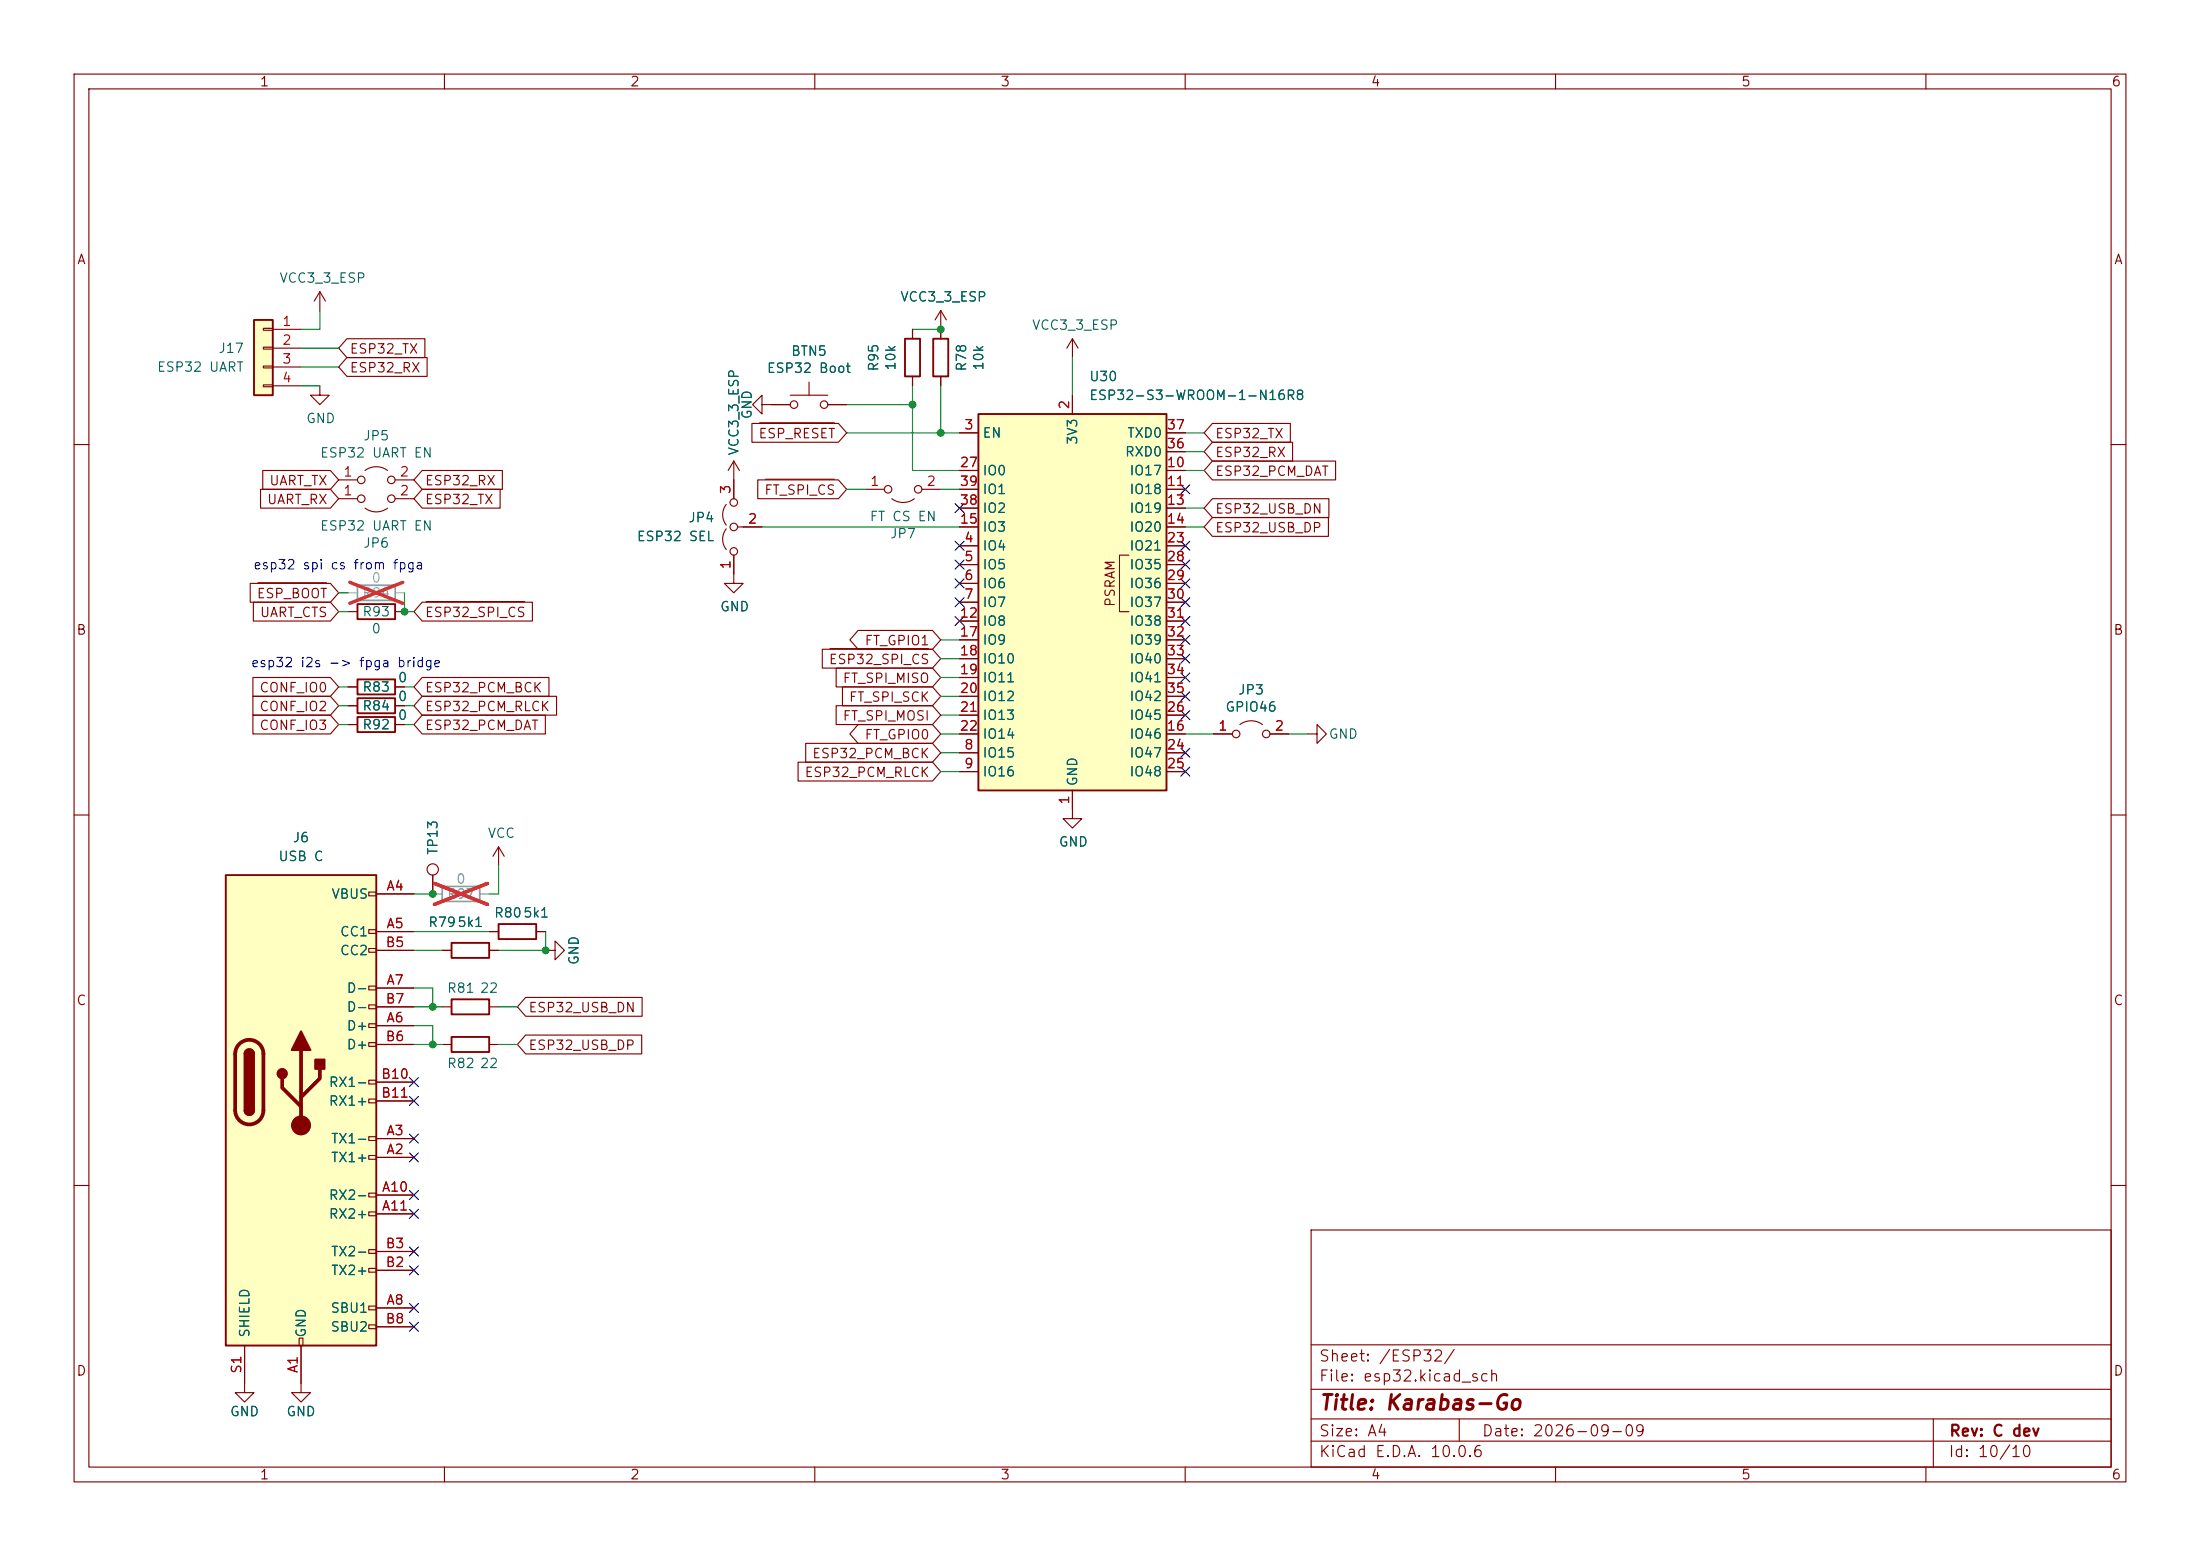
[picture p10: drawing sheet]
<svg xmlns="http://www.w3.org/2000/svg" width="297mm" height="210mm" viewBox="0 0 297 210" stroke-linecap="round" stroke-linejoin="round" font-family="sans-serif">
<g fill="none" stroke="#840000" stroke-width=".15">
<path d="M10 10h277v190h-277zM12 12h273v186h-273zM60 10v2M110 10v2M160 10v2M210 10v2M260 10v2M43.2 52.1v1.2h1.2l-1.2 1.3-1.3-1.3h1.3M10 60h2M99.1 62.2l-.8 1.3M99.1 62.2l.7 1.3M99.1 62.2v2.6"/>
<path d="M285 60h2M10 110h2M285 110h2M10 160h2M177 166h108v32h-108zM285 160h2M60 198v2M110 198v2M160 198v2M177 194.5h108M177 191.5h108M177 187.5h108"/>
<path d="M177 181.5h108M197 191.5v3M210 198v2M260 198v2M261 191.5v6.5"/>
</g>
<path d="M30.5 118.1h20.3v63.5h-20.3z" fill="#ffffc2"/>
<g fill="none" stroke="#840000" stroke-width=".15">
<path d="M45.7 67.3h2.6M45.7 64.8h2.6M49.3 68.6a2.54 2.54 0 0 0 3 0M49.3 63.5a2.54 2.54 0 0 1 3 0M53.3 67.3h2.6M53.3 64.8h2.6M49.8 120.4h1v.5h-1zM49.8 125.5h1v.5h-1zM49.8 128h1v.5h-1zM49.8 133.1h1v.5h-1zM49.8 135.6h1v.5h-1zM49.8 138.2h1v.5h-1z"/>
<path d="M50.8 120.7h5.1M50.8 125.7h5.1M50.8 138.4h5.1M50.8 133.4h5.1M50.8 128.3h5.1M50.8 135.9h5.1M66 125.7h1.3M72.4 125.7h1.3M49.8 140.7h1v.5h-1zM49.8 145.8h1v.5h-1zM49.8 148.3h1v.5h-1zM49.8 153.4h1v.5h-1z"/>
<path d="M49.8 156h1v.5h-1zM50.8 156.2h5.1M50.8 153.7h5.1M50.8 141h5.1M50.8 146.1h5.1M50.8 148.6h5.1M49.8 161h1v.5h-1zM49.8 163.6h1v.5h-1zM49.8 168.7h1v.5h-1zM49.8 171.2h1v.5h-1zM49.8 176.3h1v.5h-1zM49.8 178.8h1v.5h-1z"/>
<path d="M50.8 176.5h5.1M50.8 161.3h5.1M50.8 163.8h5.1M50.8 171.5h5.1M50.8 168.9h5.1M50.8 179.1h5.1M33 181.6v5.1M40.4 180.6h.5v1h-.5zM40.6 181.6v5.1"/>
<circle cx="48.8" cy="64.8" r=".51"/>
<circle cx="48.8" cy="67.3" r=".51"/>
<circle cx="52.8" cy="64.8" r=".51"/>
<circle cx="52.8" cy="67.3" r=".51"/>
</g>
<path d="M30.5 118.1h20.3v63.5h-20.3zM67.3 124.7h5.1v2h-5.1zM33 142.2a.64 .64 0 0 1 .7-.6 .64 .64 0 0 1 .6 .6M33 149.9a.64 .64 0 0 0 .7 .6 .64 .64 0 0 0 .6-.6" fill="none" stroke="#840000" stroke-width=".25"/>
<path d="M32.3 140.9a1.9 1.9 0 0 1 2.1-.4 1.9 1.9 0 0 1 1.2 1.7v7.7a1.91 1.91 0 0 1-1.9 1.9 1.91 1.91 0 0 1-2-1.9v-7.7a1.9 1.9 0 0 1 .6-1.3zM38.1 145.5v1.3l2.5 2.6M40.6 141.7v10.2M43.2 144.3v1.2l-2.6 2.6" fill="none" stroke="#840000" stroke-width=".51"/>
<g fill="#840000" stroke="#840000" stroke-width=".25">
<path d="M33 142.2h1.3v7.7h-1.3z"/>
<path d="M33.2 141.8a.64 .64 0 0 1 .7-.1 .64 .64 0 0 1 .4 .5h-1.3z"/>
<path d="M33 149.9h1.3a.64 .64 0 0 1-.6 .6 .64 .64 0 0 1-.7-.6z"/>
<path d="M40.6 139.2l1.3 2.5h-2.5z"/>
<path d="M42.5 143h1.3v1.3h-1.3z"/>
<circle cx="38.1" cy="144.9" r=".63"/>
</g>
<circle cx="40.6" cy="151.9" r="1.27" fill="#840000" stroke="#840000" stroke-width=".15"/>
<path d="M34.3 43.2h2.5v10.1h-2.5z" fill="#ffffc2"/>
<path d="M34.3 43.2h2.5v10.1h-2.5zM48.3 81.5h5v2.1h-5zM61 140h5v2h-5z" fill="none" stroke="#840000" stroke-width=".25"/>
<g fill="none" stroke="#840000" stroke-width=".15">
<path d="M43.2 39.4l-.8 1.2M43.2 39.4l.7 1.2M43.2 39.4v2.5M35.6 44.3h1.2v.3h-1.2zM35.6 46.9h1.2v.2h-1.2zM35.6 49.4h1.2v.3h-1.2zM35.6 51.9h1.2v.3h-1.2zM36.8 44.5h3.8M36.8 47h3.8M36.8 49.5h3.8M36.8 52.1h3.8M102.9 54.6v-1.3l-1.3 1.3 1.3 1.3v-1.3h3.8"/>
<path d="M106.7 53.3h5.1M109.2 51.6v1.7M111.8 54.6h2.5M98 71.4a2.26 2.26 0 0 0 0 2.8M98 68.1a2.26 2.26 0 0 0 0 2.8M99.1 74.9v3.8h1.2l-1.2 1.3-1.3-1.3h1.3M99.1 64.8v2.5M99.6 71.1h3.3M47 82.6h1.3M53.3 82.6h1.3M144.8 109.2v1.3h1.2l-1.2 1.3-1.3-1.3h1.3M73.7 128.3h1.2v-1.3l1.3 1.3-1.3 1.2v-1.2"/>
<path d="M59.7 141h1.3M66 141h1.3M33 186.7v1.3h1.3l-1.3 1.2-1.3-1.2h1.3M40.6 186.7v1.3h1.3l-1.3 1.2-1.2-1.2h1.2"/>
<circle cx="107.2" cy="54.6" r=".51"/>
<circle cx="111.3" cy="54.6" r=".51"/>
<circle cx="99.1" cy="74.4" r=".51"/>
<circle cx="99.1" cy="67.8" r=".51"/>
<circle cx="99.1" cy="71.1" r=".51"/>
</g>
<path d="M48.3 79h5v2h-5z" fill="none" stroke="#a1a1a1" stroke-width=".25"/>
<path d="M47 80h1.3M53.3 80h1.3" fill="none" stroke="#a1a1a1" stroke-width=".15"/>
<path d="M47.2 78.6l7.2 2.8M54.4 78.6l-7.2 2.8" fill="none" stroke="#e12e31" stroke-width=".46"/>
<path d="M132.1 55.9h25.4v50.8h-25.4z" fill="#ffffc2"/>
<path d="M122.2 45.7h2v5.1h-2zM126 45.7h2v5.1h-2zM132.1 55.9h25.4v50.8h-25.4zM48.3 96.8h5v2h-5zM48.3 91.7h5v2h-5zM48.3 94.2h5v2.1h-5zM61 127.3h5v2h-5zM61 134.9h5v2h-5z" fill="none" stroke="#840000" stroke-width=".25"/>
<g fill="none" stroke="#840000" stroke-width=".15">
<path d="M46.8 48.3h10.9v2.5h-10.9l-1.1-1.3zM46.8 45.7h10.6v2.6h-10.6l-1.1-1.3zM101.5 57.1h11.7l1.1 1.3-1.1 1.3h-11.7zM102.6 57.1h10M104.1 54.6h2.6M111.8 54.6h2.5M123.2 44.5v1.2M123.2 50.8v1.3M127 41.9v3.8M127 50.8v1.3M127 41.9l-.8 1.3M127 41.9l.8 1.3"/>
<path d="M129.5 58.4h2.6M144.8 45.7v2.6M144.8 53.3v2.6M144.8 45.7l-.8 1.3M144.8 45.7l.7 1.3M157.5 58.4h2.5M163.7 57.1h10.5v2.6h-10.5l-1.1-1.3zM163.7 59.7h10.8v2.5h-10.8l-1.1-1.2zM33.8 78.7h10.8l1.1 1.3-1.1 1.3h-10.8zM34.8 78.7h9.3M35.2 66h9.4l1.1 1.3-1.1 1.3h-9.4zM35.5 63.5h9.1l1.1 1.3-1.1 1.2h-9.1z"/>
<path d="M57 66h10.5v2.6h-10.5l-1.1-1.3zM57 63.5h10.8v2.5h-10.8l-1.1-1.2zM99.1 64.8v2.5M99.1 74.9v2.6M100.3 71.1h2.6M102.3 64.8h10.9l1.1 1.2-1.1 1.3h-10.9zM103.3 64.7h9.3M116.8 66h2.6M120.4 67.3a2.54 2.54 0 0 0 3 0M124.5 66h2.5M129.5 73.7h2.6M129.5 76.2h2.6"/>
<path d="M129.5 78.7h2.6M129.5 63.5h2.6M129.5 66h2.6M129.5 68.6h2.6M129.5 71.1h2.6M152.4 74.9h-1.3v7.7h1.3M157.5 73.7h2.5M157.5 76.2h2.5M157.5 78.7h2.5M157.5 63.5h2.5M157.5 66h2.5M157.5 68.6h2.5"/>
<path d="M157.5 71.1h2.5M157.5 61h2.5M163.7 62.2h16.6v2.6h-16.6l-1.1-1.3zM163.7 67.3h15.7v2.6h-15.7l-1.1-1.3zM163.7 69.8h15.6v2.6h-15.6l-1.1-1.3zM34.1 96.5h10.5l1.1 1.3-1.1 1.3h-10.5zM34.1 94h10.5l1.1 1.3-1.1 1.2h-10.5zM34.1 91.4h10.5l1.1 1.3-1.1 1.3h-10.5zM34.2 81.3h10.4l1.1 1.3-1.1 1.2h-10.4zM47 97.8h1.3M47 92.7h1.3M47 95.3h1.3"/>
<path d="M53.3 97.8h1.3M53.3 92.7h1.3M53.3 95.3h1.3M57 94h18.1v2.5h-18.1l-1.1-1.2zM57 96.5h16.6v2.6h-16.6l-1.1-1.3zM57 91.4h17.1v2.6h-17.1l-1.1-1.3zM57 81.3h14.9v2.5h-14.9l-1.1-1.2zM57.5 81.2h13.3M111 87.6h14.9l1.1 1.3-1.1 1.3h-14.9zM112.1 87.5h13.2M112.9 90.2h13l1.1 1.2-1.1 1.3h-13zM112.9 95.2h13l1.1 1.3-1.1 1.3h-13z"/>
<path d="M113.7 92.7h12.2l1.1 1.3-1.1 1.3h-12.2zM115.8 85.1h10.1l1.1 1.3-1.1 1.2h-10.1l-1.1-1.2zM115.8 97.8h10.1l1.1 1.3-1.1 1.2h-10.1l-1.1-1.2zM129.5 81.3h2.6M129.5 83.8h2.6M129.5 99.1h2.6M129.5 86.4h2.6M129.5 88.9h2.6M129.5 91.4h2.6M129.5 94h2.6M129.5 96.5h2.6M157.5 81.3h2.5"/>
<path d="M157.5 83.8h2.5M157.5 99.1h2.5M157.5 86.4h2.5M157.5 88.9h2.5M157.5 91.4h2.5M157.5 94h2.5M157.5 96.5h2.5M163.8 99.1h2.6M167.4 97.8a2.54 2.54 0 0 1 3 0M171.4 99.1h2.6M176.5 99.1h1.3v-1.3l1.3 1.3-1.3 1.2v-1.2M58.4 118.1v2.6"/>
<path d="M67.3 114.3l-.8 1.3M67.3 114.3l.8 1.3M67.3 114.3v2.5M107.7 102.9h18.2l1.1 1.2-1.1 1.3h-18.2zM108.8 100.3h17.1l1.1 1.3-1.1 1.3h-17.1zM129.5 101.6h2.6M129.5 104.1h2.6M144.8 106.7v2.5M157.5 101.6h2.5M157.5 104.1h2.5M50.8 128.3h5.1M50.8 135.9h5.1"/>
<path d="M50.8 125.7h5.1M50.8 120.7h5.1M50.8 138.4h5.1M50.8 133.4h5.1M59.7 128.3h1.3M59.7 135.9h1.3M66 128.3h1.3M66 135.9h1.3M66 125.7h1.3M71 139.7h15.6v2.5h-15.6l-1.2-1.2zM71 134.6h15.7v2.6h-15.7l-1.2-1.3zM72.4 125.7h1.3"/>
<path d="M50.8 156.2h5.1M50.8 153.7h5.1M50.8 141h5.1M50.8 146.1h5.1M50.8 148.6h5.1M50.8 176.5h5.1M50.8 161.3h5.1M50.8 163.8h5.1M50.8 171.5h5.1M50.8 168.9h5.1M50.8 179.1h5.1M33 181.6v5.1"/>
<path d="M40.6 181.6v5.1"/>
<circle cx="119.9" cy="66" r=".51"/>
<circle cx="124" cy="66" r=".51"/>
<circle cx="166.9" cy="99.1" r=".51"/>
<circle cx="170.9" cy="99.1" r=".51"/>
<circle cx="58.4" cy="117.3" r=".76"/>
</g>
<path d="M59.7 119.6h5.1v2.1h-5.1z" fill="none" stroke="#a1a1a1" stroke-width=".25"/>
<path d="M58.4 120.7h1.3M64.8 120.7h1.2" fill="none" stroke="#a1a1a1" stroke-width=".15"/>
<path d="M58.6 119.2l7.2 2.9M65.8 119.2l-7.2 2.9" fill="none" stroke="#e12e31" stroke-width=".46"/>
<g fill="none" stroke="#009600" stroke-width=".15">
<path d="M40.6 52.1h2.6M40.6 47h5.1M40.6 49.5h5.1M43.2 41.9v2.6h-2.6M114.3 58.4h15.2M114.3 54.6h8.9M123.2 52.1v11.4h6.3M123.2 44.5h3.8M127 52.1v6.3M144.8 48.3v5M160 58.4h2.6M102.9 71.1h26.6"/>
<path d="M114.3 66h2.5M127 66h2.5M160 71.1h2.6M160 68.6h2.6M160 63.5h2.6M160 61h2.6M45.7 82.6h1.3M45.7 97.8h1.3M45.7 80h1.3M45.7 95.3h1.3M45.7 92.7h1.3M54.6 80v2.6h1.3"/>
<path d="M54.6 97.8h1.3M54.6 95.3h1.3M54.6 92.7h1.3M127 86.4h2.5M127 96.5h2.5M127 88.9h2.5M127 91.4h2.5M127 94h2.5M127 99.1h2.5M160 99.1h3.8M174 99.1h2.5M67.3 116.8v3.9h-1.3"/>
<path d="M127 101.6h2.5M127 104.1h2.5M55.9 133.4h2.5v2.5M55.9 138.4h2.5v2.6M55.9 128.3h3.8M55.9 135.9h3.8M55.9 120.7h2.5M55.9 125.7h10.1M67.3 135.9h2.5M73.7 125.7v2.6h-6.4M55.9 141h3.8M67.3 141h2.5"/>
</g>
<g fill="none" stroke="#000084" stroke-width=".15">
<path d="M128.9 68l1.2 1.2M128.9 73.1l1.2 1.2M128.9 78.1l1.2 1.2M128.9 75.6l1.2 1.2M130.1 68l-1.2 1.2M130.1 73.1l-1.2 1.2M130.1 78.1l-1.2 1.2M130.1 75.6l-1.2 1.2M159.4 65.4l1.2 1.2M159.4 75.6l1.2 1.2M159.4 78.1l1.2 1.2M159.4 73.1l1.2 1.2"/>
<path d="M160.6 65.4l-1.2 1.2M160.6 75.6l-1.2 1.2M160.6 78.1l-1.2 1.2M160.6 73.1l-1.2 1.2M128.9 83.2l1.2 1.2M128.9 80.7l1.2 1.2M130.1 83.2l-1.2 1.2M130.1 80.7l-1.2 1.2M159.4 88.3l1.2 1.2M159.4 80.7l1.2 1.2M159.4 85.8l1.2 1.2M159.4 83.2l1.2 1.2"/>
<path d="M159.4 95.9l1.2 1.2M159.4 90.8l1.2 1.2M159.4 93.4l1.2 1.2M160.6 88.3l-1.2 1.2M160.6 80.7l-1.2 1.2M160.6 85.8l-1.2 1.2M160.6 83.2l-1.2 1.2M160.6 95.9l-1.2 1.2M160.6 90.8l-1.2 1.2M160.6 93.4l-1.2 1.2M159.4 101l1.2 1.2M159.4 103.5l1.2 1.2"/>
<path d="M160.6 101l-1.2 1.2M160.6 103.5l-1.2 1.2M55.3 155.6l1.2 1.2M55.3 148l1.2 1.2M55.3 153.1l1.2 1.2M55.3 145.4l1.2 1.3M56.5 155.6l-1.2 1.2M56.5 148l-1.2 1.2M56.5 153.1l-1.2 1.2M56.5 145.4l-1.2 1.3M55.3 170.8l1.2 1.3M55.3 160.7l1.2 1.2"/>
<path d="M55.3 178.5l1.2 1.2M55.3 168.3l1.2 1.2M55.3 163.2l1.2 1.2M55.3 175.9l1.2 1.2M56.5 170.8l-1.2 1.3M56.5 160.7l-1.2 1.2M56.5 178.5l-1.2 1.2M56.5 168.3l-1.2 1.2M56.5 163.2l-1.2 1.2M56.5 175.9l-1.2 1.2"/>
</g>
<g fill="#009600" stroke="#009600" stroke-width=".14">
<circle cx="58.4" cy="120.7" r=".46"/>
<circle cx="54.6" cy="82.6" r=".46"/>
<circle cx="127" cy="44.5" r=".46"/>
<circle cx="123.2" cy="54.6" r=".46"/>
<circle cx="127" cy="58.4" r=".46"/>
<circle cx="58.4" cy="141" r=".46"/>
<circle cx="73.7" cy="128.3" r=".46"/>
<circle cx="58.4" cy="135.9" r=".46"/>
</g>
<text font-size="2" fill="#840000" x="178" y="190.8">Title: Karabas-Go</text>
<g font-size="1.5" fill="#840000">
<text x="178" y="184.1">Sheet: /ESP32/</text>
<text x="178" y="186.8">File: esp32.kicad_sch</text>
<text x="178" y="197">KiCad E.D.A. 10.0.6</text>
<text x="178" y="194.2">Size: A4</text>
<text x="200" y="194.2">Date: 2026-09-09</text>
<text x="263" y="197">Id: 10/10</text>
<text x="263" y="194.2">Rev: C dev</text>
</g>
<g font-size="1.3" fill="#840000">
<text x="35" y="12">1</text>
<text x="85" y="12">2</text>
<text x="135" y="12">3</text>
<text x="185" y="12">4</text>
<text x="235" y="12">5</text>
<text x="285" y="12">6</text>
<text x="10.3" y="36">A</text>
<text x="285.3" y="36">A</text>
<text x="47.1" y="50.6">ESP32_RX</text>
<text x="47.1" y="48">ESP32_TX</text>
<text x="102.3" y="59.5">ESP_RESET</text>
<text x="164" y="59.5">ESP32_TX</text>
<text x="36.3" y="65.8">UART_TX</text>
<text x="57.3" y="65.8">ESP32_RX</text>
<text x="164" y="64.6">ESP32_PCM_DAT</text>
<text x="164" y="62">ESP32_RX</text>
<text x="36" y="68.4">UART_RX</text>
<text x="57.3" y="68.4">ESP32_TX</text>
<text x="103.1" y="67.1">FT_SPI_CS</text>
<text x="164" y="69.6">ESP32_USB_DN</text>
<text x="164" y="72.2">ESP32_USB_DP</text>
<text x="34.6" y="81.1">ESP_BOOT</text>
<text x="35" y="83.6">UART_CTS</text>
<text x="57.3" y="83.6">ESP32_SPI_CS</text>
<text x="150.8" y="82" transform="rotate(-90 150.8 82)">PSRAM</text>
<text x="10.2" y="86">B</text>
<text x="111.8" y="90">ESP32_SPI_CS</text>
<text x="116.6" y="87.4">FT_GPIO1</text>
<text x="285.2" y="86">B</text>
<text x="34.9" y="93.8">CONF_IO0</text>
<text x="57.3" y="93.8">ESP32_PCM_BCK</text>
<text x="113.7" y="92.5">FT_SPI_MISO</text>
<text x="114.5" y="95">FT_SPI_SCK</text>
<text x="34.9" y="98.8">CONF_IO3</text>
<text x="34.9" y="96.3">CONF_IO2</text>
<text x="57.3" y="96.3">ESP32_PCM_RLCK</text>
<text x="57.3" y="98.8">ESP32_PCM_DAT</text>
<text x="113.7" y="97.6">FT_SPI_MOSI</text>
<text x="116.6" y="100.1">FT_GPIO0</text>
<text x="108.5" y="105.2">ESP32_PCM_RLCK</text>
<text x="109.6" y="102.7">ESP32_PCM_BCK</text>
<text x="10.2" y="136">C</text>
<text x="71.3" y="136.9">ESP32_USB_DN</text>
<text x="285.2" y="136">C</text>
<text x="71.3" y="142">ESP32_USB_DP</text>
<text x="10.2" y="186">D</text>
<text x="285.2" y="186">D</text>
<text x="35" y="200">1</text>
<text x="85" y="200">2</text>
<text x="135" y="200">3</text>
<text x="185" y="200">4</text>
<text x="235" y="200">5</text>
<text x="285" y="200">6</text>
</g>
<g font-size="1.3" fill="#006464">
<text x="37.6" y="38.5">VCC3_3_ESP</text>
<text x="121.4" y="41">VCC3_3_ESP</text>
<text x="29.4" y="48">J17</text>
<text x="139.2" y="44.8">VCC3_3_ESP</text>
<text x="21.1" y="50.5">ESP32 UART</text>
<text x="103.4" y="50.6">ESP32 Boot</text>
<text x="106.7" y="48.3">BTN5</text>
<text x="118.9" y="50.2" transform="rotate(-90 118.9 50.2)">R95</text>
<text x="121.2" y="50.1" transform="rotate(-90 121.2 50.1)">10k</text>
<text x="130.8" y="50.2" transform="rotate(-90 130.8 50.2)">R78</text>
<text x="133.1" y="50.1" transform="rotate(-90 133.1 50.1)">10k</text>
<text x="147" y="51.8">U30</text>
<text x="41.2" y="57.4">GND</text>
<text x="48.9" y="59.8">JP5</text>
<text x="101.8" y="56.7" transform="rotate(-90 101.8 56.7)">GND</text>
<text x="132.6" y="59.4">EN</text>
<text x="147" y="54.3">ESP32-S3-WROOM-1-N16R8</text>
<text x="152.1" y="59.4">TXD0</text>
<text x="43.1" y="62.1">ESP32 UART EN</text>
<text x="100" y="61.6" transform="rotate(-90 100 61.6)">VCC3_3_ESP</text>
<text x="132.6" y="64.5">IO0</text>
<text x="145.7" y="60.1" transform="rotate(-90 145.7 60.1)">3V3</text>
<text x="151.8" y="61.9">RXD0</text>
<text x="152.4" y="64.5">IO17</text>
<text x="43.1" y="71.9">ESP32 UART EN</text>
<text x="92.8" y="70.8">JP4</text>
<text x="117.3" y="70.7">FT CS EN</text>
<text x="132.6" y="69.5">IO2</text>
<text x="132.6" y="67">IO1</text>
<text x="152.4" y="67">IO18</text>
<text x="152.4" y="69.5">IO19</text>
<text x="48.9" y="74.2">JP6</text>
<text x="85.9" y="73.4">ESP32 SEL</text>
<text x="120.1" y="73">JP7</text>
<text x="132.6" y="74.6">IO4</text>
<text x="132.6" y="77.2">IO5</text>
<text x="132.6" y="72.1">IO3</text>
<text x="152.4" y="72.1">IO20</text>
<text x="152.4" y="74.6">IO21</text>
<text x="152.4" y="77.2">IO35</text>
<text x="48.8" y="83.5">R93</text>
<text x="97.1" y="82.8">GND</text>
<text x="132.6" y="79.7">IO6</text>
<text x="132.6" y="82.2">IO7</text>
<text x="152.4" y="79.7">IO36</text>
<text x="152.4" y="82.2">IO37</text>
<text x="50.1" y="85.8">0</text>
<text x="132.6" y="84.8">IO8</text>
<text x="132.6" y="87.3">IO9</text>
<text x="132.6" y="89.9">IO10</text>
<text x="152.4" y="84.8">IO38</text>
<text x="152.4" y="87.3">IO39</text>
<text x="152.4" y="89.9">IO40</text>
<text x="48.8" y="93.7">R83</text>
<text x="53.6" y="92.4">0</text>
<text x="53.6" y="94.9">0</text>
<text x="132.6" y="92.4">IO11</text>
<text x="132.6" y="94.9">IO12</text>
<text x="152.4" y="92.4">IO41</text>
<text x="152.4" y="94.9">IO42</text>
<text x="167.1" y="94.1">JP3</text>
<text x="48.8" y="98.8">R92</text>
<text x="48.8" y="96.2">R84</text>
<text x="53.6" y="97.5">0</text>
<text x="132.6" y="97.5">IO13</text>
<text x="132.6" y="100">IO14</text>
<text x="152.4" y="100">IO46</text>
<text x="152.4" y="97.5">IO45</text>
<text x="165.3" y="96.4">GPIO46</text>
<text x="179.3" y="100">GND</text>
<text x="132.6" y="102.6">IO15</text>
<text x="132.6" y="105.1">IO16</text>
<text x="145.7" y="106.2" transform="rotate(-90 145.7 106.2)">GND</text>
<text x="152.4" y="102.6">IO47</text>
<text x="152.4" y="105.1">IO48</text>
<text x="39.4" y="114">J6</text>
<text x="65.7" y="113.4">VCC</text>
<text x="37.5" y="116.5">USB C</text>
<text x="59.4" y="115.5" transform="rotate(-90 59.4 115.5)">TP13</text>
<text x="142.8" y="114.6">GND</text>
<text x="44.7" y="121.6">VBUS</text>
<text x="57.7" y="125.4">R795k1</text>
<text x="66.6" y="124.2">R805k1</text>
<text x="45.8" y="126.7">CC1</text>
<text x="45.8" y="129.2">CC2</text>
<text x="78.4" y="130.3" transform="rotate(-90 78.4 130.3)">GND</text>
<text x="46.7" y="134.3">D-</text>
<text x="46.7" y="136.9">D-</text>
<text x="60.3" y="134.3">R81</text>
<text x="64.7" y="134.3">22</text>
<text x="46.7" y="139.4">D+</text>
<text x="46.7" y="141.9">D+</text>
<text x="44.3" y="147">RX1-</text>
<text x="44.3" y="149.6">RX1+</text>
<text x="60.3" y="144.5">R82</text>
<text x="64.7" y="144.5">22</text>
<text x="44.6" y="154.6">TX1-</text>
<text x="44.6" y="157.2">TX1+</text>
<text x="44.3" y="162.3">RX2-</text>
<text x="44.3" y="164.8">RX2+</text>
<text x="44.6" y="172.4">TX2+</text>
<text x="44.6" y="169.9">TX2-</text>
<text x="44.5" y="177.5">SBU1</text>
<text x="34" y="180.6" transform="rotate(-90 34 180.6)">SHIELD</text>
<text x="41.6" y="180.6" transform="rotate(-90 41.6 180.6)">GND</text>
<text x="44.5" y="180">SBU2</text>
<text x="31" y="191.5">GND</text>
<text x="38.6" y="191.5">GND</text>
</g>
<g font-size="1.3" fill="#a90000">
<text x="38" y="44.3">1</text>
<text x="38" y="46.9">2</text>
<text x="38" y="49.4">3</text>
<text x="38" y="51.9">4</text>
<text x="130.1" y="58.3">3</text>
<text x="144.6" y="55.3" transform="rotate(-90 144.6 55.3)">2</text>
<text x="157.4" y="58.3">37</text>
<text x="46.3" y="64.6">1</text>
<text x="53.9" y="64.6">2</text>
<text x="117.4" y="65.9">1</text>
<text x="125" y="65.9">2</text>
<text x="129.5" y="63.4">27</text>
<text x="129.5" y="65.9">39</text>
<text x="157.4" y="63.4">10</text>
<text x="157.4" y="65.9">11</text>
<text x="157.4" y="60.8">36</text>
<text x="46.3" y="67.2">1</text>
<text x="53.9" y="67.2">2</text>
<text x="98.9" y="66.8" transform="rotate(-90 98.9 66.8)">3</text>
<text x="100.9" y="71">2</text>
<text x="129.5" y="71">15</text>
<text x="129.5" y="68.4">38</text>
<text x="157.4" y="68.4">13</text>
<text x="157.4" y="71">14</text>
<text x="98.9" y="76.9" transform="rotate(-90 98.9 76.9)">1</text>
<text x="130.1" y="73.5">4</text>
<text x="130.1" y="76.1">5</text>
<text x="157.4" y="73.5">23</text>
<text x="157.4" y="76.1">28</text>
<text x="129.5" y="83.7">12</text>
<text x="130.1" y="78.6">6</text>
<text x="130.1" y="81.1">7</text>
<text x="157.4" y="78.6">29</text>
<text x="157.4" y="81.1">30</text>
<text x="157.4" y="83.7">31</text>
<text x="129.5" y="86.2">17</text>
<text x="129.5" y="88.8">18</text>
<text x="157.4" y="86.2">32</text>
<text x="157.4" y="88.8">33</text>
<text x="129.5" y="91.3">19</text>
<text x="129.5" y="93.8">20</text>
<text x="157.4" y="91.3">34</text>
<text x="157.4" y="93.8">35</text>
<text x="129.5" y="96.4">21</text>
<text x="129.5" y="98.9">22</text>
<text x="130.1" y="101.5">8</text>
<text x="157.4" y="98.9">16</text>
<text x="157.4" y="101.5">24</text>
<text x="157.4" y="96.4">26</text>
<text x="164.4" y="98.9">1</text>
<text x="172" y="98.9">2</text>
<text x="130.1" y="104">9</text>
<text x="157.4" y="104">25</text>
<text x="144.6" y="108.7" transform="rotate(-90 144.6 108.7)">1</text>
<text x="52.1" y="120.5">A4</text>
<text x="52.1" y="125.6">A5</text>
<text x="52" y="128.1">B5</text>
<text x="52" y="135.8">B7</text>
<text x="52.1" y="133.2">A7</text>
<text x="52" y="140.8">B6</text>
<text x="52.1" y="138.3">A6</text>
<text x="51.4" y="145.9">B10</text>
<text x="51.4" y="148.5">B11</text>
<text x="52.1" y="153.5">A3</text>
<text x="51.5" y="161.2">A10</text>
<text x="52.1" y="156.1">A2</text>
<text x="51.5" y="163.7">A11</text>
<text x="52" y="171.3">B2</text>
<text x="52" y="168.8">B3</text>
<text x="52" y="178.9">B8</text>
<text x="52.1" y="176.4">A8</text>
<text x="32.9" y="185.5" transform="rotate(-90 32.9 185.5)">S1</text>
<text x="40.5" y="185.4" transform="rotate(-90 40.5 185.4)">A1</text>
</g>
<g font-size="1.3" fill="#0000c2">
<text x="34.1" y="77.2">esp32 spi cs from fpga</text>
<text x="33.8" y="90.4">esp32 i2s -&gt; fpga bridge</text>
</g>
<g font-size="1.3" fill="#989898">
<text x="48.8" y="81">R94</text>
<text x="50.1" y="78.9">0</text>
<text x="61.5" y="119.6">0</text>
<text x="60.3" y="121.6">R97</text>
</g>
</svg>
